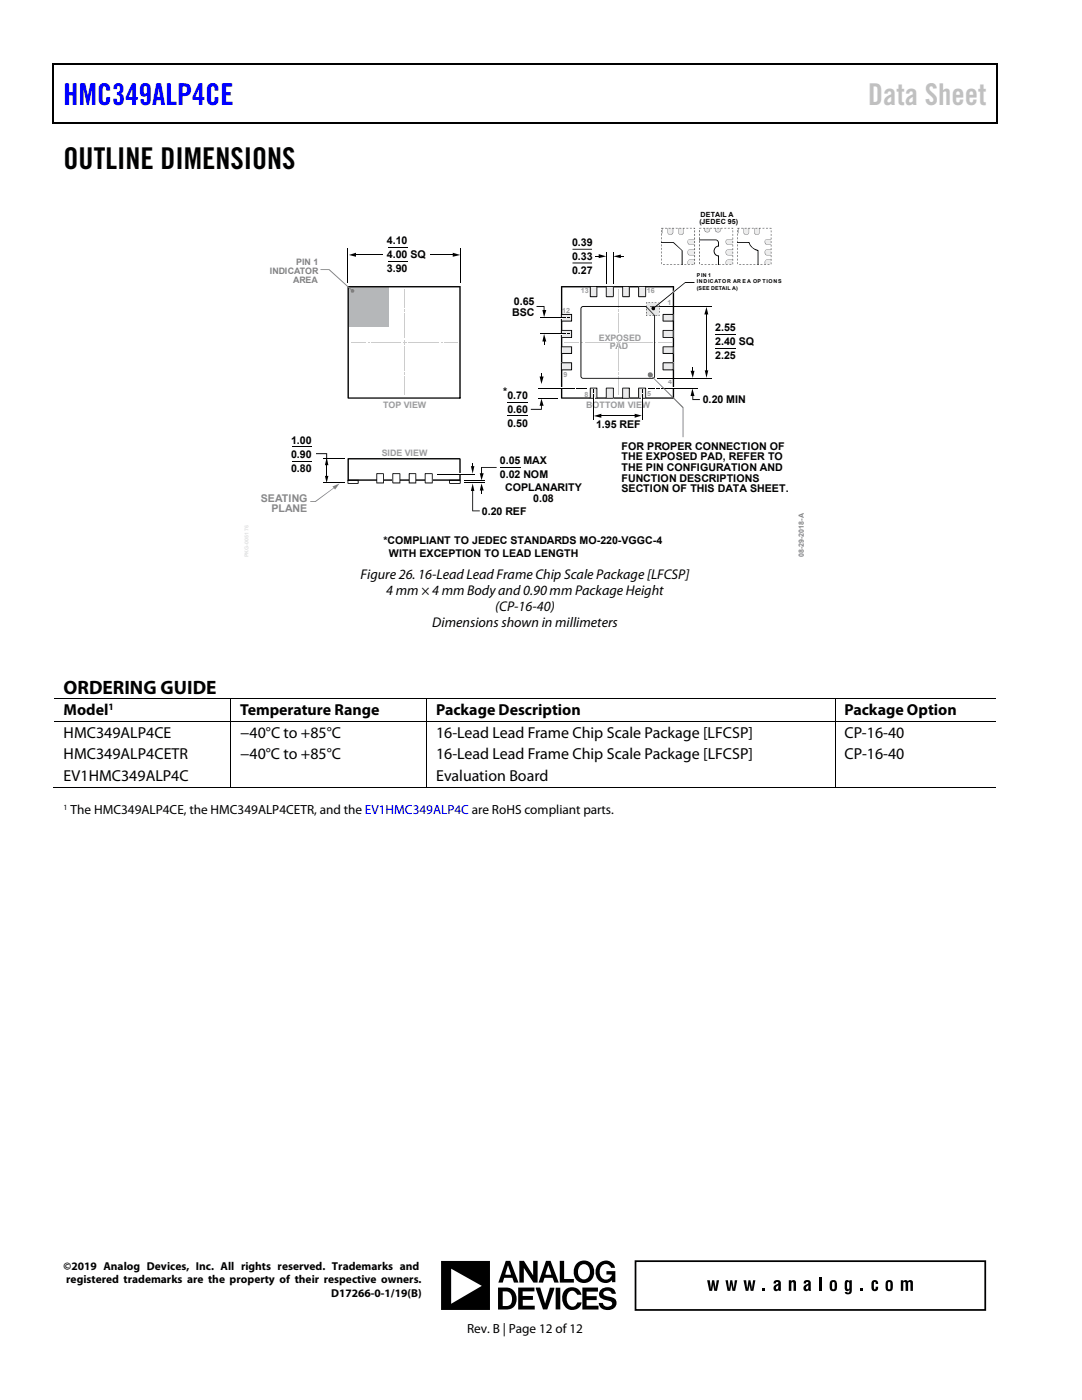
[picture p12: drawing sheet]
<svg xmlns="http://www.w3.org/2000/svg" width="216mm" height="279mm" viewBox="0 0 216 279" stroke-linecap="round" stroke-linejoin="round" font-family="sans-serif">
<g fill="#000">
<path d="M10.5 12.7h.3v1h-.3zM198.8 12.7h.2v1h-.2zM198.8 12.7h.2v.3h-.2zM198.8 24.4h.2v.3h-.2z"/>
<path d="M114.2 49.7v.1h3.9v-.1zM114.2 52.4v.2h3.9v-.2z"/>
</g>
<path d="M10.5 12.8h188.3M10.7 13.7v11M198.9 13.7v11M10.5 24.5h188.3" fill="none" stroke="#000" stroke-width=".25"/>
<path d="M77.4 49.4h4M77.4 52.1h4M142.7 66.7h4M142.7 69.5h4" fill="none" stroke="#000" stroke-width=".2"/>
<path d="M69.6 57.3h8v7.9h-8z" fill="#b5b7b9"/>
<path d="M69.4 49.6v6.9M91.8 49.6v6.9M107.3 79.5h4M64.4 96.4h4.3M92.6 95.9h4.1M92.7 96.4h4M99.8 93.3h4.2M101.3 80.3h4.1M101.3 83h4.1" fill="none" stroke="#000" stroke-width=".2"/>
<g fill="#000">
<path d="M107.7 75.1h.8l-.5 1.5zM107.9 74.5h.2v.9h-.2zM108.2 61.9h.8l-.4 1.4zM108.5 67.9h.1v1h-.1zM107.1 61.1h1.5v1h-.1v-.8h-1.4zM108.6 66.7l.4 1.5h-.8zM69.4 91.4h22.3l.2 .2v4.3h-22.6v-4.3h.3v4.1h22.1v-4h-22.3zM94 93h.7l-.4 1.5zM94.2 92.4h.2v1h-.2zM94.3 96.5l.4 1.5h-.7zM95.7 94.4h.8l-.4 1.5zM96 97.5h.2v1h-.2z"/>
<path d="M96.1 96.5l.4 1.4h-.8zM96 93.2h3.1v.2h-2.9v1.3h-.2zM105.9 81.6h2v-.9h.2v1.1h-2.2zM108 79.6l.5 1.4h-.8zM94.2 97.7h.2v4.2h1.3v.1h-1.5z"/>
</g>
<path d="M141 62.5v11.7" fill="none" stroke="#010101" stroke-width=".2"/>
<g fill="#010101">
<path d="M141 61.3l.3 1.5h-.8z"/>
<path d="M140.6 73.9h.7l-.3 1.5z"/>
</g>
<path d="M64.8 95h.7l-.3 1.4zM63.1 90.4h2.2v2.3h-.2v-2.1h-2zM65.2 91.3l.3 1.5h-.7z" fill="#000"/>
<path d="M65.2 92.6v2.6" fill="none" stroke="#000" stroke-width=".2"/>
<path d="M85.9 50.9h4.7" fill="none" stroke="#010101" stroke-width=".2"/>
<path d="M90.3 50.4l1.5 .5-1.5 .3z" fill="#010101"/>
<path d="M70.8 50.8h5.6" fill="none" stroke="#010101" stroke-width=".2"/>
<path d="M69.6 50.9l1.4-.5v.8z" fill="#010101"/>
<path d="M69.4 57.1h22.5v22.4l-.1-.2v.2h-.1v-22.1h-22.1v2.2v19.7h22.2l.1 .3h-22.5z" fill="#000"/>
<g fill="#fff">
<path d="M123.2 69.3h.2v.5h-.2z"/>
<path d="M131.3 61.2h3.7z"/>
<path d="M131.3 61h3.7v.3h-3.7z"/>
<path d="M131.3 75.5h3.7z"/>
<path d="M131.3 75.4h3.7v.3h-3.7z"/>
</g>
<path d="M121 50.4v6.2M122.4 50.4v6.2M129.7 61.2h12.2M131.1 75.5h10.8" fill="none" stroke="#000" stroke-width=".2"/>
<path d="M118.9 51.1h.8v.1h-.8zM119.5 50.7l1.5 .5-1.5 .3zM123.6 51.1h.9v.1h-.9zM122.4 51.2l1.5-.4v.7z" fill="#000"/>
<path d="M75.2 94.5h1.3v1.9h-1.3z" fill="#fff"/>
<path d="M75.1 94.5h1.5v2h-1.5v-2h.2v1.8h1.1v-1.7z" fill="#000"/>
<path d="M78.4 94.5h1.4v1.9h-1.4z" fill="#fff"/>
<path d="M78.3 94.5h1.6v2l-1.6-.1v-1.9h.2v1.8h1.2v-1.7z" fill="#000"/>
<path d="M81.7 94.5h1.3v1.9h-1.3z" fill="#fff"/>
<path d="M81.6 94.5h1.5v2h-1.5v-2h.1v1.8h1.2v-1.7z" fill="#000"/>
<path d="M84.8 94.5h1.5v1.9h-1.5z" fill="#fff"/>
<path d="M69.3 95.8h2.3v.7l-2.2 .1-.1-.7h.2v.5h1.9v-.5h-2zM84.8 94.5h1.5v2l-1.5-.1v-1.9h.1v1.8h1.3v-1.7zM89.7 95.8h2.1l.1 .7-2.2 .1-.1-.7h.2v.5h1.9v-.5h-2z" fill="#000"/>
<g fill="#fff">
<path d="M123.1 73.3h.3v.4h-.3z"/>
<path d="M123.1 62.8h.3v.5h-.3z"/>
<path d="M117.7 68.2h.4v.2h-.4z"/>
<path d="M128.4 68.2h.4v.2h-.4z"/>
</g>
<path d="M64.4 91.5h4.3" fill="none" stroke="#000" stroke-width=".2"/>
<path d="M91.5 94.4h.4v.3h-.4z" fill="#fff"/>
<path d="M58.3 89.1h3.9M58.3 92.1h3.9M87.2 94.6h7.6" fill="none" stroke="#000" stroke-width=".2"/>
<path d="M137.8 74h.8l-.4 1.4zM138.2 73.3h.1v1h-.1zM138.2 77.5l.4 1.5h-.8zM138.2 78.8h.1v.9h1.4v.1h-1.5z" fill="#000"/>
<g fill="#ccc">
<path d="M80.7 67.9l.1 .8z"/>
<path d="M80.3 68.2l.8 .1z"/>
</g>
<path d="M81.5 68.3h6.1" fill="none" stroke="#ccc" stroke-width=".2"/>
<path d="M87.9 68.2l.4 .1z" fill="#ccc"/>
<path d="M74.1 68.3h5.9M88.7 68.3h2.7" fill="none" stroke="#ccc" stroke-width=".2"/>
<path d="M73.4 68.2l.4 .1z" fill="#ccc"/>
<path d="M70.1 68.3h2.9" fill="none" stroke="#ccc" stroke-width=".2"/>
<path d="M80.7 74.3l.1 .5z" fill="#ccc"/>
<path d="M80.7 69v5M80.7 75.1v3.7" fill="none" stroke="#ccc" stroke-width=".2"/>
<path d="M80.7 61.7l.1 .4z" fill="#ccc"/>
<path d="M80.7 57.6v3.7M80.7 62.6v4.8" fill="none" stroke="#ccc" stroke-width=".2"/>
<g fill="#ccc">
<path d="M123.3 67.9l.1 .8z"/>
<path d="M122.9 68.2l.8 .1z"/>
</g>
<path d="M124.1 68.3h6.1" fill="none" stroke="#ccc" stroke-width=".2"/>
<path d="M130.5 68.2l.4 .1z" fill="#ccc"/>
<path d="M116.7 68.3h5.9M131.3 68.3h2.7" fill="none" stroke="#ccc" stroke-width=".2"/>
<path d="M116 68.2l.4 .1z" fill="#ccc"/>
<path d="M112.6 68.3h3" fill="none" stroke="#ccc" stroke-width=".2"/>
<path d="M123.3 74.3l.1 .5z" fill="#ccc"/>
<path d="M123.3 69v5M123.3 75.1v3.7" fill="none" stroke="#ccc" stroke-width=".2"/>
<path d="M123.3 61.7l.1 .4z" fill="#ccc"/>
<path d="M123.3 57.6v3.7M123.3 62.6v3.9" fill="none" stroke="#ccc" stroke-width=".2"/>
<path d="M116.1 61.1h12.8l1.8 1.8-.2 .1-1.7-1.7h-12.6l-.2 .3 .1 13.7 .3 .1h13.9l.2-.3v-12.2h.2l-.1 12.5-.4 .2h-4.1h-9.7l-.5-.2-.1-13.8zM111.9 57.1h22.6v22.4h-.2v-.2l-.1 .2v-22.1h-22v21.9h22.1v.2h.2l-22.5 .1z" fill="#000"/>
<path d="M117.8 77.4h1.3v2.1h-1.3z" fill="#ebebec"/>
<path d="M117.7 77.4h1.4v.1h-1.2v1.9h1.1v-2h.2v2.2h-1.5z" fill="#000"/>
<path d="M121 77.4h1.4v2.1h-1.4z" fill="#ebebec"/>
<path d="M120.9 77.4h1.5v.1h-1.3v1.9h1.2v-2h.2l-.1 2.2h-1.5z" fill="#000"/>
<path d="M124.2 77.4h1.4v2.1h-1.4z" fill="#ebebec"/>
<path d="M124.2 77.4h1.4h-.1l.1 .1h-1.3v1.9h1.2v-2h.2v2.2h-1.5z" fill="#000"/>
<path d="M127.4 77.4h1.4v2.1h-1.4z" fill="#ebebec"/>
<path d="M127.3 77.4h1.5v.1h-1.3v1.9h1.3v-2h.1l-.1 2.2h-1.5z" fill="#000"/>
<path d="M117.8 57.2h1.3v2h-1.3z" fill="#ebebec"/>
<path d="M117.7 57.1h1.4v.2h-1.2v1.8h1.1v-1.9l.2-.1-.1 2.2-1.4-.1z" fill="#000"/>
<path d="M121 57.2h1.4v2h-1.4z" fill="#ebebec"/>
<path d="M120.9 57.1h1.5v.2h-1.3v1.8h1.2v-1.9l.1-.1v2.2l-1.5-.1z" fill="#000"/>
<path d="M124.2 57.2h1.4v2h-1.4z" fill="#ebebec"/>
<path d="M124.2 57.1h1.4l-.1 .1 .1 .1h-1.3v1.8h1.2v-1.9l.2-.1-.1 2.2-1.4-.1z" fill="#000"/>
<path d="M127.4 57.2h1.4v2h-1.4z" fill="#ebebec"/>
<path d="M127.3 57.1h1.5v.2h-1.3v1.8h1.3v-1.9l.1-.1-.1 2.2-1.5-.1z" fill="#000"/>
<path d="M112 62.8h2.1v1.3h-2.1z" fill="#ebebec"/>
<path d="M111.9 62.7h2.3v1.4h-.2v-1.3h-1.9v1.2h2v.2h-2.2z" fill="#000"/>
<path d="M112 65.9h2.1v1.5h-2.1z" fill="#ebebec"/>
<path d="M111.9 65.8h2.3v1.6h-.2v-1.4h-1.9v1.3l2.1 .1h-2.3z" fill="#000"/>
<path d="M112 69.2h2.1v1.3h-2.1z" fill="#ebebec"/>
<path d="M111.9 69.1h2.3v1.4l-.1-.1-.1 .1v-1.2h-1.9v1.1h2v.2h-2.2z" fill="#000"/>
<path d="M112 72.4h2.1v1.4h-2.1z" fill="#ebebec"/>
<path d="M112 72.3h2.1l.1 1.5h-.2v-1.3h-1.9v1.2l2.1 .1-.1 .1h-2.2z" fill="#000"/>
<path d="M132.3 62.8h2v1.3h-2z" fill="#ebebec"/>
<path d="M132.3 62.7h2.1v1.4h-.2v-1.3h-1.8v1.2h1.9l.1 .2h-2.1z" fill="#000"/>
<path d="M132.3 65.9h2v1.5h-2z" fill="#ebebec"/>
<path d="M132.3 65.8h2.1v1.6h-.2v-1.4h-1.8v1.3h1.9l.1 .1h-2.1z" fill="#000"/>
<path d="M132.3 69.2h2v1.3h-2z" fill="#ebebec"/>
<path d="M132.3 69.1h2.1v1.4l-.1-.1-.1 .1v-1.2h-1.8v1.1h1.9l.1 .2h-2.1z" fill="#000"/>
<path d="M132.3 72.4h2v1.4h-2z" fill="#ebebec"/>
<path d="M132.3 72.3h2l.1 1.5h-.2v-1.3h-1.8v1.2h1.9l.1 .2h-2.1z" fill="#000"/>
<path d="M111.8 66.5h.6v.2h-.6z" fill="#fff"/>
<path d="M112.6 66.5h.4v.2h-.4zM113.3 66.5h.5v.2h-.5z" fill="#000"/>
<path d="M107.9 66.6h4.6" fill="none" stroke="#000" stroke-width=".2"/>
<path d="M118.3 79.3h.3v.5h-.3z" fill="#fff"/>
<path d="M118.3 78.6h.2v.4h-.2zM118.3 77.8h.2v.6h-.2z" fill="#000"/>
<path d="M118.4 79.2v4.6" fill="none" stroke="#000" stroke-width=".2"/>
<path d="M128.1 79.3h.2v.5h-.2z" fill="#fff"/>
<path d="M128.1 78.6h.1v.4h-.1zM128.1 77.8h.1v.6h-.1z" fill="#000"/>
<path d="M128.1 79.2v4.6" fill="none" stroke="#000" stroke-width=".2"/>
<path d="M111.8 63.3h.6v.2h-.6z" fill="#fff"/>
<path d="M112.6 63.3h.4v.2h-.4zM113.3 63.3h.5v.2h-.5z" fill="#000"/>
<path d="M107.9 63.4h4.6" fill="none" stroke="#000" stroke-width=".2"/>
<path d="M111.8 77.4h.6v.2h-.6z" fill="#fff"/>
<path d="M107.3 77.4h7.4" fill="none" stroke="#000" stroke-width=".2"/>
<path d="M114.9 77.4h.7v.1h-.7zM115.8 77.4h1.3v.1h-1.3z" fill="#000"/>
<path d="M134.2 77.4h.5v.2h-.5z" fill="#fff"/>
<path d="M131.9 77.4h7.2" fill="none" stroke="#000" stroke-width=".2"/>
<path d="M129.5 77.4h1.2v.1h-1.2zM131 77.4h.6v.1h-.6z" fill="#000"/>
<path d="M119.7 82.9h7.2" fill="none" stroke="#010101" stroke-width=".2"/>
<g fill="#010101">
<path d="M126.6 82.6l1.5 .3-1.5 .5z"/>
<path d="M118.5 83l1.5-.4v.8z"/>
</g>
<g fill="#808385">
<path d="M61.9 100h1l3.9-2.8 .1 .1-3.9 2.9h-1.1z"/>
<path d="M66.3 97.1l1.5-.6-.9 1.2z"/>
</g>
<g fill="#e5e6e7">
<path d="M129 61.4v1.5h1.5zM129 60.5v.7l1.6 1.7h.9v-1.6h-1.8v-.2l1.8-.1v-.5z"/>
<path d="M131.3 61.3h.2zM131.3 61l.2 .1z"/>
</g>
<g fill="#616365">
<path d="M129.7 61.1h1.8v.2h-1.8z"/>
<path d="M129 61.2v.2l1.5 1.5h.2z"/>
</g>
<g fill="#000">
<path d="M128.9 60.4l.3 .1h-.2v.1zM128.9 62.8h.1v.1h.2l-.3 .1zM131.3 60.5l.3-.1-.1 .2v-.1zM131.3 62.9h.2v-.1h.1v.2z"/>
<path d="M128.9 61v.3h.1v-.3zM128.9 61.6v.4h.1v-.4zM128.9 62.2v.4h.1v-.4z"/>
<path d="M129.6 62.9l.3 .1zM130.2 62.9l.3 .1zM130.8 62.9l.3 .1z"/>
<path d="M130.6 60.4l.4 .1zM130 60.4l.3 .1zM129.4 60.4l.3 .1z"/>
<path d="M131.5 62l.1 .4zM131.5 61.4l.1 .4zM131.5 60.8l.1 .4z"/>
</g>
<path d="M131.2 60.6l3.5-2.8 .2 .3-3.5 2.8z" fill="#fff"/>
<g fill="#000">
<path d="M130.3 61.5l6.4-5.2h1.9v.2h-1.9l-6.2 5.1z"/>
<circle cx="130.3" cy="61.5" r=".38"/>
</g>
<path d="M152.8 47.9l1-.1v1l-.9-.1-.2-.5z" fill="#eceded"/>
<path d="M152.8 47.8l1-.1-.8 .1a.5 .5 0 0 0-.3 .6 .5 .5 0 0 0 .6 .4l.5 .1a.99 .99 0 0 1-1.2-.3v-.4z" fill="#707275"/>
<path d="M152.8 50l.2-.2h.8v1.1l-.9-.1-.2-.4z" fill="#eceded"/>
<path d="M152.8 49.9l1-.2-.8 .1a.55 .55 0 0 0-.3 .7 .55 .55 0 0 0 .6 .4l.5 .1a.99 .99 0 0 1-1.2-.3v-.3z" fill="#707275"/>
<path d="M152.9 51.9h.9v.8h-1l-.1-.5z" fill="#eceded"/>
<path d="M152.8 51.9l1-.1-.9 .1-.2 .3v.5a.67 .67 0 0 1 .1-.8z" fill="#707275"/>
<path d="M150.5 45.5h1a1.26 1.26 0 0 1-.2 1.2 .55 .55 0 0 1-.6 0 .55 .55 0 0 1-.2-.6z" fill="#eceded"/>
<path d="M150.5 45.5v.9a.51 .51 0 0 0 .7 .4 .51 .51 0 0 0 .3-.7l.1-.6a1.31 1.31 0 0 1-.3 1.3 .61 .61 0 0 1-.6 0 .61 .61 0 0 1-.2-.7z" fill="#707275"/>
<path d="M148.4 45.5h1a1.22 1.22 0 0 1-.2 1.2 .54 .54 0 0 1-.6 0 .54 .54 0 0 1-.2-.6z" fill="#eceded"/>
<path d="M148.3 45.5l.1 .9a.51 .51 0 0 0 .7 .4 .51 .51 0 0 0 .3-.7l.1-.6a1.28 1.28 0 0 1-.3 1.3 .61 .61 0 0 1-.7 0 .61 .61 0 0 1-.2-.7z" fill="#707275"/>
<path d="M147.2 45.5v1.2z" fill="#eceded"/>
<path d="M147.3 45.5h.1a1.32 1.32 0 0 1-.2 1.2z" fill="#707275"/>
<path d="M147.1 48.3l2.5 .1a2.43 2.43 0 0 0 1.7 1.6v2.8h-.1v-2.8l.1 .1a2.68 2.68 0 0 1-1.9-1.7l.1 .1h-2.4z" fill="#000"/>
<path d="M137.4 47.9l1.2-.1v1l-1.2-.1-.1-.5z" fill="#eceded"/>
<path d="M137.4 47.8l1.2-.1-1 .1a.51 .51 0 0 0-.3 .6 .51 .51 0 0 0 .6 .4l.7 .1h-1a.62 .62 0 0 1-.2-1.1z" fill="#707275"/>
<path d="M137.4 50l.2-.2h1v1.1l-1.2-.1-.1-.4z" fill="#eceded"/>
<path d="M137.4 49.9l1.2-.2-1 .1a.55 .55 0 0 0-.3 .7 .55 .55 0 0 0 .6 .4l.7 .1h-1a.64 .64 0 0 1-.2-1.1z" fill="#707275"/>
<path d="M137.5 51.9h1.1v.8h-1.2l-.1-.5z" fill="#eceded"/>
<path d="M137.4 51.9l1.2-.1-1.1 .1-.2 .3v.5l-.1-.3z" fill="#707275"/>
<path d="M135.4 45.5h1v.9a.51 .51 0 0 1-.7 .4 .51 .51 0 0 1-.3-.7z" fill="#eceded"/>
<path d="M135.3 45.5h.1a1.26 1.26 0 0 0 .2 1.2 .55 .55 0 0 0 .6 0 .55 .55 0 0 0 .2-.6l.1-.6a1.23 1.23 0 0 1-.3 1.3 .6 .6 0 0 1-.7 0 .6 .6 0 0 1-.2-.7z" fill="#707275"/>
<path d="M133.3 45.5h.9v.9a.51 .51 0 0 1-.6 .4 .51 .51 0 0 1-.3-.7z" fill="#eceded"/>
<path d="M133.2 45.5h.1a1.22 1.22 0 0 0 .2 1.2 .54 .54 0 0 0 .6 0 .54 .54 0 0 0 .1-.6v-.6h.1v.9a.6 .6 0 0 1-.7 .5 .6 .6 0 0 1-.4-.8z" fill="#707275"/>
<path d="M132 45.5h.1a1.09 1.09 0 0 1-.1 1.2z" fill="#eceded"/>
<path d="M132.1 45.5l.1 .9-.2 .3 .1-.3z" fill="#707275"/>
<path d="M131.9 48.3h2.5l1.8 1.7v2.8h-.2v-2.8l-1.7-1.5h-2.4z" fill="#000"/>
<path d="M144.9 48l.4-.2h.9v1h-.9a.53 .53 0 0 1-.4-.8z" fill="#eceded"/>
<path d="M145 47.8h1.2a1.33 1.33 0 0 0-1.3 .2 .54 .54 0 0 0 .1 .6 .54 .54 0 0 0 .6 .2l.6 .1h-.9a.59 .59 0 0 1-.5-.5 .59 .59 0 0 1 .2-.6z" fill="#707275"/>
<path d="M145.1 49.9l1.1-.1v1.1a1.11 1.11 0 0 1-1.3-.3v-.2z" fill="#eceded"/>
<path d="M145 49.9l1.2-.2-.9 .1a.55 .55 0 0 0-.4 .7 .55 .55 0 0 0 .7 .4l.6 .1h-.9a.61 .61 0 0 1-.5-.5 .61 .61 0 0 1 .2-.6z" fill="#707275"/>
<path d="M145.1 51.9h1.1v.8h-1.2a.61 .61 0 0 1 .1-.8z" fill="#eceded"/>
<path d="M145 51.9l1.2-.1-.9 .1a.56 .56 0 0 0-.3 .8h-.1a.68 .68 0 0 1 .1-.8z" fill="#707275"/>
<path d="M139.5 47.8h3.3a.98 .98 0 0 1 .6 1.4 .94 .94 0 0 0-.8 1 .94 .94 0 0 0 .9 .9v1.7h-.2l.1-1.7a1.01 1.01 0 0 1-1.1-.8 1.01 1.01 0 0 1 .7-1.2l.4-.1v.1l-.1-.6a.69 .69 0 0 0-.9-.5h-2.9z" fill="#000"/>
<path d="M142.7 45.5h1.1a.58 .58 0 0 1-.5 .8 .58 .58 0 0 1-.6-.8z" fill="#eaeaeb"/>
<path d="M142.7 45.5a.58 .58 0 0 0 .6 .8 .58 .58 0 0 0 .5-.8 .64 .64 0 0 1-.6 .9 .64 .64 0 0 1-.5-.9z" fill="#5c5d60"/>
<path d="M140.6 45.5h1v.3a.49 .49 0 0 1-.5 .5 .49 .49 0 0 1-.5-.5z" fill="#eaeaeb"/>
<path d="M140.5 45.5h.1a.55 .55 0 0 0 .2 .6 .55 .55 0 0 0 .6 .1l.1-.1 .1-.6a.62 .62 0 0 1-.5 .9 .62 .62 0 0 1-.6-.9z" fill="#5c5d60"/>
<g fill="#000">
<path d="M132 45.5v.2v-.1h.4zM132 45.9v.5zM132 46.7v.4zM132 47.3v.5zM132 48v.5zM132 48.8v.4zM132 49.5v.4zM132 50.2v.4zM132 50.9v.4zM132 51.6v.4zM132 52.3v.4zM132.3 52.7h.4zM133 52.7h.5zM133.7 52.7h.5zM134.4 52.7h.5zM135.1 52.7h.5zM135.8 52.7h.5zM136.5 52.7h.5zM137.3 52.7h.4zM138 52.7h.4zM138.6 52.4v.3h.1v-.4zM138.6 51.7v.3h.1v-.4zM138.6 51v.3h.1v-.4zM138.6 50.3v.3h.1v-.4zM138.7 49.5l-.1 .4h.1zM138.6 48.9v.3h.1v-.4zM138.7 48l-.1 .5h.1zM138.6 47.4v.4h.1v-.5zM138.6 46.7v.4h.1v-.4zM138.6 46v.4h.1v-.5zM138.3 45.5l.4 .2v-.2zM137.6 45.5l.4 .1zM136.9 45.5l.5 .1zM136.2 45.5l.4 .1zM135.5 45.5l.4 .1zM134.8 45.5l.4 .1zM134.1 45.5l.4 .1zM133.4 45.5l.4 .1zM132.7 45.5l.4 .1z"/>
<path d="M139.6 45.5v.2l.4-.2zM139.6 45.9v.5l.1-.1v-.4zM139.6 46.7v.4l.1-.1v-.3zM139.6 47.3v.5l.1-.1v-.4zM139.6 48v.5l.1-.1v-.4zM139.6 48.8v.4l.1-.1v-.3zM139.6 49.5v.4l.1-.1v-.3zM139.6 50.2v.4l.1-.1v-.3zM139.6 50.9v.4l.1-.1v-.3zM139.6 51.6v.4l.1-.1v-.3zM139.6 52.3v.4h.1v-.4zM139.8 52.7l.5 .1zM140.5 52.7l.5 .1zM141.2 52.7l.5 .1zM141.9 52.7l.5 .1zM142.7 52.7l.4 .1zM143.4 52.7l.4 .1zM144.1 52.7l.4 .1zM144.8 52.7l.4 .1zM145.5 52.7l.4 .1zM146.2 52.3l.1 .4zM146.2 51.6l.1 .4zM146.2 50.9l.1 .4zM146.2 50.2l.1 .4zM146.2 49.5l.1 .4zM146.2 48.8l.1 .4zM146.2 48l.1 .5zM146.2 47.3l.1 .5zM146.2 46.7l.1 .4zM146.2 45.9l.1 .5zM145.9 45.5l.4 .2v-.2zM145.2 45.5h.5zM144.5 45.5h.5zM143.8 45.5h.5zM143.1 45.5h.5zM142.4 45.5h.4zM141.7 45.5h.4zM141 45.5h.4zM140.3 45.5h.4z"/>
<path d="M147.2 45.5v.2l.4-.2zM147.2 45.9v.5zM147.2 46.7v.4zM147.2 47.3v.5zM147.2 48v.5zM147.2 48.8v.4zM147.2 49.5v.4zM147.2 50.2v.4zM147.2 50.9v.4zM147.2 51.6v.4zM147.2 52.3v.4zM147.4 52.7l.5 .1zM148.1 52.7l.5 .1zM148.9 52.7l.4 .1zM149.6 52.7l.4 .1zM150.3 52.7l.4 .1zM151 52.7l.4 .1zM151.7 52.7l.4 .1zM152.4 52.7l.4 .1zM153.1 52.7l.4 .1zM153.8 52.3l.1 .4zM153.8 51.6l.1 .4zM153.8 50.9l.1 .4zM153.8 50.2l.1 .4zM153.8 49.5l.1 .4zM153.8 48.8l.1 .4zM153.8 48l.1 .5zM153.8 47.3l.1 .5zM153.8 46.7l.1 .4zM153.8 45.9l.1 .5zM153.5 45.5l.4 .2v-.2zM152.8 45.5h.5zM152.1 45.5h.5zM151.4 45.5h.5zM150.7 45.5h.5zM150 45.5h.5zM149.3 45.5h.5zM148.6 45.5h.4zM147.9 45.5h.4z"/>
</g>
<g fill="#717476">
<path d="M129.8 74.7l6.6 6.6-.1 6-.1-5.9-6.5-6.6z"/>
<circle cx="129.8" cy="74.8" r=".51"/>
</g>
<g fill="#808385">
<path d="M63.9 53.7h1.8l4.7 4.3-.1 .1-4.7-4.2h-1.7z"/>
<circle cx="70.3" cy="58" r=".39"/>
</g>
<path d="M10.8 139.5h188M46 139.6v4.3M85.1 139.6v4.3M166.6 139.6v4.3M10.5 157.1h35.5M10.8 144h188M46 144.1v13.1M46.1 157.1h38.9M85.1 144.1v13.1M85.2 157.1h81.3M166.6 144.1v13.1M166.7 157.1h32.1" fill="none" stroke="#000" stroke-width=".2"/>
<g fill="#000">
<path d="M141.1 255.5h.5l.2 1.8 .3-1.8h.4l.3 1.8 .2-1.8h.5l-.4 2.1h-.6l-.2-1.4-.2 1.4h-.6zM144.8 255.5h.4l.3 1.8 .2-1.8h.4l.3 1.8 .2-1.8h.5l-.4 2.1h-.5l-.3-1.4-.2 1.4h-.5zM148.4 255.5h.5l.2 1.8 .3-1.8h.3l.3 1.8 .3-1.8h.4l-.4 2.1h-.5l-.2-1.4-.3 1.4h-.5zM152.2 257.1h.5v.5h-.5zM157.4 255.5h.5v.2a.49 .49 0 0 1 .9 0v1.9h-.5v-1.6l-.2-.1-.2 .2v1.5h-.5zM163.4 254.8h.5v2.8h-.5zM171.7 257.1h.5v.5h-.5zM174.1 255.6a.68 .68 0 0 1 .8-.1 .68 .68 0 0 1 .3 .7h-.5v-.3h-.3v1.4h.3v-.5h.5a.69 .69 0 0 1-.6 .9 .69 .69 0 0 1-.7-.8v-1.1zM179.7 255.5h.5v.2l.3-.2h.4l.2 .2a.55 .55 0 0 1 .6-.2 .55 .55 0 0 1 .5 .4v1.7h-.5v-1.6l-.3-.2-.2 .2v1.6h-.5v-1.6l-.2-.2-.3 .2v1.6h-.5z"/>
<path d="M103.6 251.6h.9l1.9 2.9v-2.9h.9v4.4h-.9l-1.9-3v3h-.9zM111.7 251.6h.9v3.6h1.9v.8h-2.8zM108.9 251.6h1l1.6 4.4h-.9l-.3-1h-1.7l-.2 1h-.9zM100.9 251.6h.9l1.7 4.4h-.9l-.4-1h-1.6l-.3 1h-.9zM115.2 252a2.11 2.11 0 0 1 2.6 0 2.11 2.11 0 0 1 .7 2.5 2.09 2.09 0 0 1-2.7 1.4 2.09 2.09 0 0 1-1.2-2.8zM119.6 252.1a1.87 1.87 0 0 1 3.1 .9h-.7a1.16 1.16 0 0 0-1.2-.7 1.16 1.16 0 0 0-1.1 .9 1.37 1.37 0 0 0 .3 1.7 1.37 1.37 0 0 0 1.8 .1l.3-.6h-1.1v-.7h1.8v2.2h-.7v-.4a1.94 1.94 0 0 1-2.2 .4 1.94 1.94 0 0 1-1.1-2.1l.4-1.2zM88 251.7h9.8v9.7h-9.8zM106.9 257h.9l1 3.2 .9-3.2h.9l-1.4 4.3h-.8zM116.2 257h3.1v.8h-2.2v.9h2v.8h-2v1.1h2.3v.7h-3.2zM103.4 257h3.2v.7h-2.3v.9h2v.8h-2v1.2h2.4v.7h-3.3zM99.4 257h1a2.26 2.26 0 0 1 2.6 1.5 2.26 2.26 0 0 1-1.3 2.8h-2.3zM110.9 257h.9v4.3h-.9zM112.8 257.4a1.93 1.93 0 0 1 3.2 1h-.8a1.07 1.07 0 0 0-1.1-.8 1.07 1.07 0 0 0-1 1 1.69 1.69 0 0 0 1.2 2.2 1.12 1.12 0 0 0 .9-.9h.9a1.92 1.92 0 0 1-2 1.6 1.92 1.92 0 0 1-1.8-1.6 2.53 2.53 0 0 1 .5-2.5zM120 257.3a1.72 1.72 0 0 1 2.9 .9h-.8a.92 .92 0 0 0-.8-.7 .92 .92 0 0 0-.9 .6 1.09 1.09 0 0 0 1.2 .7 1.31 1.31 0 0 1 1.4 1.1 1.31 1.31 0 0 1-1.1 1.5 1.71 1.71 0 0 1-2.4-1.4h.8a.97 .97 0 0 0 .9 .8 .97 .97 0 0 0 1-.6 1.05 1.05 0 0 0-1.3-.7 1.22 1.22 0 0 1-1.3-.8 1.22 1.22 0 0 1 .4-1.4zM109.4 252.5l-.5 1.9h1.1zM101.4 252.5l-.6 1.9h1.1zM115.6 252.8a1.61 1.61 0 0 0 .9 2.5 1.56 1.56 0 0 0 1.2-1.5 1.56 1.56 0 0 0-1.2-1.5l-.5 .1zM90 253.2v7l6.1-3.6zM100.3 257.7v2.9h.7a1.41 1.41 0 0 0 1-2.1 1.62 1.62 0 0 0-1.7-.8z"/>
<path d="M154.5 255.7a.74 .74 0 0 1 .8-.3 .74 .74 0 0 1 .5 .7v1.5h-.4l-.1-.2a.58 .58 0 0 1-.8 .2 .58 .58 0 0 1-.1-.9l.9-.6-.2-.3-.2 .1-.1 .3h-.5zM154.9 256.8v.5l.3-.1 .1-.7z"/>
<path d="M160.5 255.7a.73 .73 0 0 1 .8-.3 .73 .73 0 0 1 .5 .7v1.5h-.4l-.1-.2a.58 .58 0 0 1-.8 .2 .58 .58 0 0 1-.1-.9l.9-.6-.1-.2-.1-.1-.2 .1-.1 .3h-.4zM160.9 256.8l-.1 .4 .3 .1 .1-.1 .1-.7z"/>
<path d="M165.7 255.7a.74 .74 0 0 1 .9-.2 .74 .74 0 0 1 .4 .7 1.05 1.05 0 0 1-.7 1.5l-.4-.1a1.95 1.95 0 0 1-.2-1.9zM166.1 255.9l-.1 1.2 .3 .2 .2-.2v-1.1v-.1z"/>
<path d="M168.7 255.6l.5-.1 .3 .2v-.2h.5v1.6a.87 .87 0 0 1-.3 1 .87 .87 0 0 1-1 0l-.1-.2 .6 .1a.41 .41 0 0 0 .3-.6 .52 .52 0 0 1-.7 .2 .52 .52 0 0 1-.2-.6zM169.1 255.9l-.1 1 .2 .4 .3-.2v-1l-.1-.2z"/>
<path d="M176.9 255.7a.74 .74 0 0 1 .8-.2 .74 .74 0 0 1 .5 .7 1.06 1.06 0 0 1-.8 1.5l-.3-.1a1.52 1.52 0 0 1-.4-1.7zM177.2 255.9v1.2l.2 .2 .3-.2v-1.1l-.1-.1z"/>
</g>
<path d="M126.8 251.7h69.8v9.7h-69.8z" fill="none" stroke="#000" stroke-width=".35"/>
<text font-size="6" fill="#00f" x="12.7" y="21">HMC349ALP4CE</text>
<text font-size="6" fill="#c0c0c0" x="173.2" y="21">Data Sheet</text>
<text font-size="6" x="12.7" y="33.6">OUTLINE DIMENSIONS</text>
<text font-size="3.9" x="12.7" y="138.4">ORDERING GUIDE</text>
<g font-size="3.2">
<text x="12.7" y="142.8">Model</text>
<text x="47.9" y="142.8">Temperature Range</text>
<text x="87" y="142.8">Package Description</text>
<text x="168.5" y="142.8">Package Option</text>
<text x="12.7" y="147.3">HMC349ALP4CE</text>
<text x="47.9" y="147.3">−40°C to +85°C</text>
<text x="87" y="147.3">16-Lead Lead Frame Chip Scale Package [LFCSP]</text>
<text x="168.5" y="147.3">CP-16-40</text>
<text x="12.7" y="151.6">HMC349ALP4CETR</text>
<text x="12.7" y="155.9">EV1HMC349ALP4C</text>
<text x="47.9" y="151.6">−40°C to +85°C</text>
<text x="87" y="151.6">16-Lead Lead Frame Chip Scale Package [LFCSP]</text>
<text x="87.1" y="155.9">Evaluation Board</text>
<text x="168.5" y="151.6">CP-16-40</text>
</g>
<g font-size="2.8">
<text x="72" y="115.5">Figure 26. 16-Lead Lead Frame Chip Scale Package [LFCSP]</text>
<text x="77.1" y="118.7">4 mm × 4 mm Body and 0.90 mm Package Height</text>
<text x="86.3" y="125.1">Dimensions shown in millimeters</text>
<text x="98.8" y="121.9">(CP-16-40)</text>
</g>
<g font-size="2.6">
<text x="14.1" y="162.5">The HMC349ALP4CE, the HMC349ALP4CETR, and the EV1HMC349ALP4C are RoHS compliant parts.</text>
<text x="93.2" y="266">Rev. B | Page 12 of 12</text>
</g>
<g font-size="2.3">
<text x="12.7" y="253.5">©2019 Analog Devices, Inc. All rights reserved. Trademarks and</text>
<text x="13.2" y="256.1">registered trademarks are the property of their respective owners.</text>
<text x="66.1" y="258.8">D17266-0-1/19(B)</text>
</g>
<g font-size="2.1">
<text x="77.2" y="48.7">4.10</text>
<text x="77.2" y="51.5">4.00 SQ</text>
<text x="114.2" y="49">0.39</text>
<text x="114.2" y="51.9">0.33</text>
<text x="77.2" y="54.3">3.90</text>
<text x="114.2" y="54.7">0.27</text>
<text x="102.2" y="63">BSC</text>
<text x="102.6" y="60.9">0.65</text>
<text x="142.7" y="66">2.55</text>
<text x="142.7" y="68.8">2.40 SQ</text>
<text x="142.7" y="71.7">2.25</text>
<text x="100.4" y="78.8">*</text>
<text x="101.2" y="79.6">0.70</text>
<text x="101.2" y="82.4">0.60</text>
<text x="140.2" y="80.5">0.20 MIN</text>
<text x="58.1" y="88.5">1.00</text>
<text x="101.2" y="85.2">0.50</text>
<text x="119" y="85.3">1.95 REF</text>
<text x="124" y="89.8">FOR PROPER CONNECTION OF</text>
<text x="58.1" y="91.4">0.90</text>
<text x="58.1" y="94.2">0.80</text>
<text x="99.7" y="92.6">0.05 MAX</text>
<text x="99.7" y="95.4">0.02 NOM</text>
<text x="124" y="91.9">THE EXPOSED PAD, REFER TO</text>
<text x="124" y="94">THE PIN CONFIGURATION AND</text>
<text x="100.8" y="98">COPLANARITY</text>
<text x="106.4" y="100.1">0.08</text>
<text x="124" y="96.1">FUNCTION DESCRIPTIONS</text>
<text x="124" y="98.3">SECTION OF THIS DATA SHEET.</text>
<text x="96.2" y="102.7">0.20 REF</text>
<text x="76.5" y="108.6">*COMPLIANT TO JEDEC STANDARDS MO-220-VGGC-4</text>
<text x="77.6" y="111.2">WITH EXCEPTION TO LEAD LENGTH</text>
</g>
<g font-size="2.1" fill="#86888b">
<text x="52" y="100.2">SEATING</text>
<text x="54.1" y="102.3">PLANE</text>
</g>
<text font-size="1.9" x="21.7" y="141.7">1</text>
<g font-size="1.8" fill="#808385">
<text x="59.1" y="52.9">PIN 1</text>
<text x="53.8" y="54.6">INDICATOR</text>
<text x="58.5" y="56.4">AREA</text>
</g>
<g font-size="1.8" fill="#9a9c9e">
<text x="119.5" y="68.1">EXPOSED</text>
<text x="121.7" y="69.7">PAD</text>
<text x="76.5" y="81.4">TOP VIEW</text>
<text x="117" y="81.4">BOTTOM VIEW</text>
<text x="76.2" y="91.1">SIDE VIEW</text>
</g>
<text font-size="1.6" x="12.7" y="161.6">1</text>
<g font-size="1.4">
<text x="139.6" y="44.7">(JEDEC 95)</text>
<text x="139.8" y="43.3">DETAIL A</text>
</g>
<g font-size="1.4" fill="#9a9c9e">
<text x="115.9" y="58.5">13</text>
<text x="129.1" y="58.5">16</text>
<text x="112.2" y="62.5">12</text>
<text x="133.2" y="60.9">1</text>
<text x="112.5" y="75.1">9</text>
<text x="133.3" y="76.6">4</text>
<text x="116.6" y="79.2">8</text>
<text x="129.2" y="79.1">5</text>
</g>
<text font-size="1.4" fill="#808385" x="160.4" y="111.2" transform="rotate(-90 160.4 111.2)">08-29-2018-A</text>
<g font-size="1.1">
<text x="139" y="55.3">PIN 1</text>
<text x="139" y="57.8">(SEE DETAIL A)</text>
<text x="139" y="56.6">INDICATOR AR EA OP TIONS</text>
</g>
</svg>
